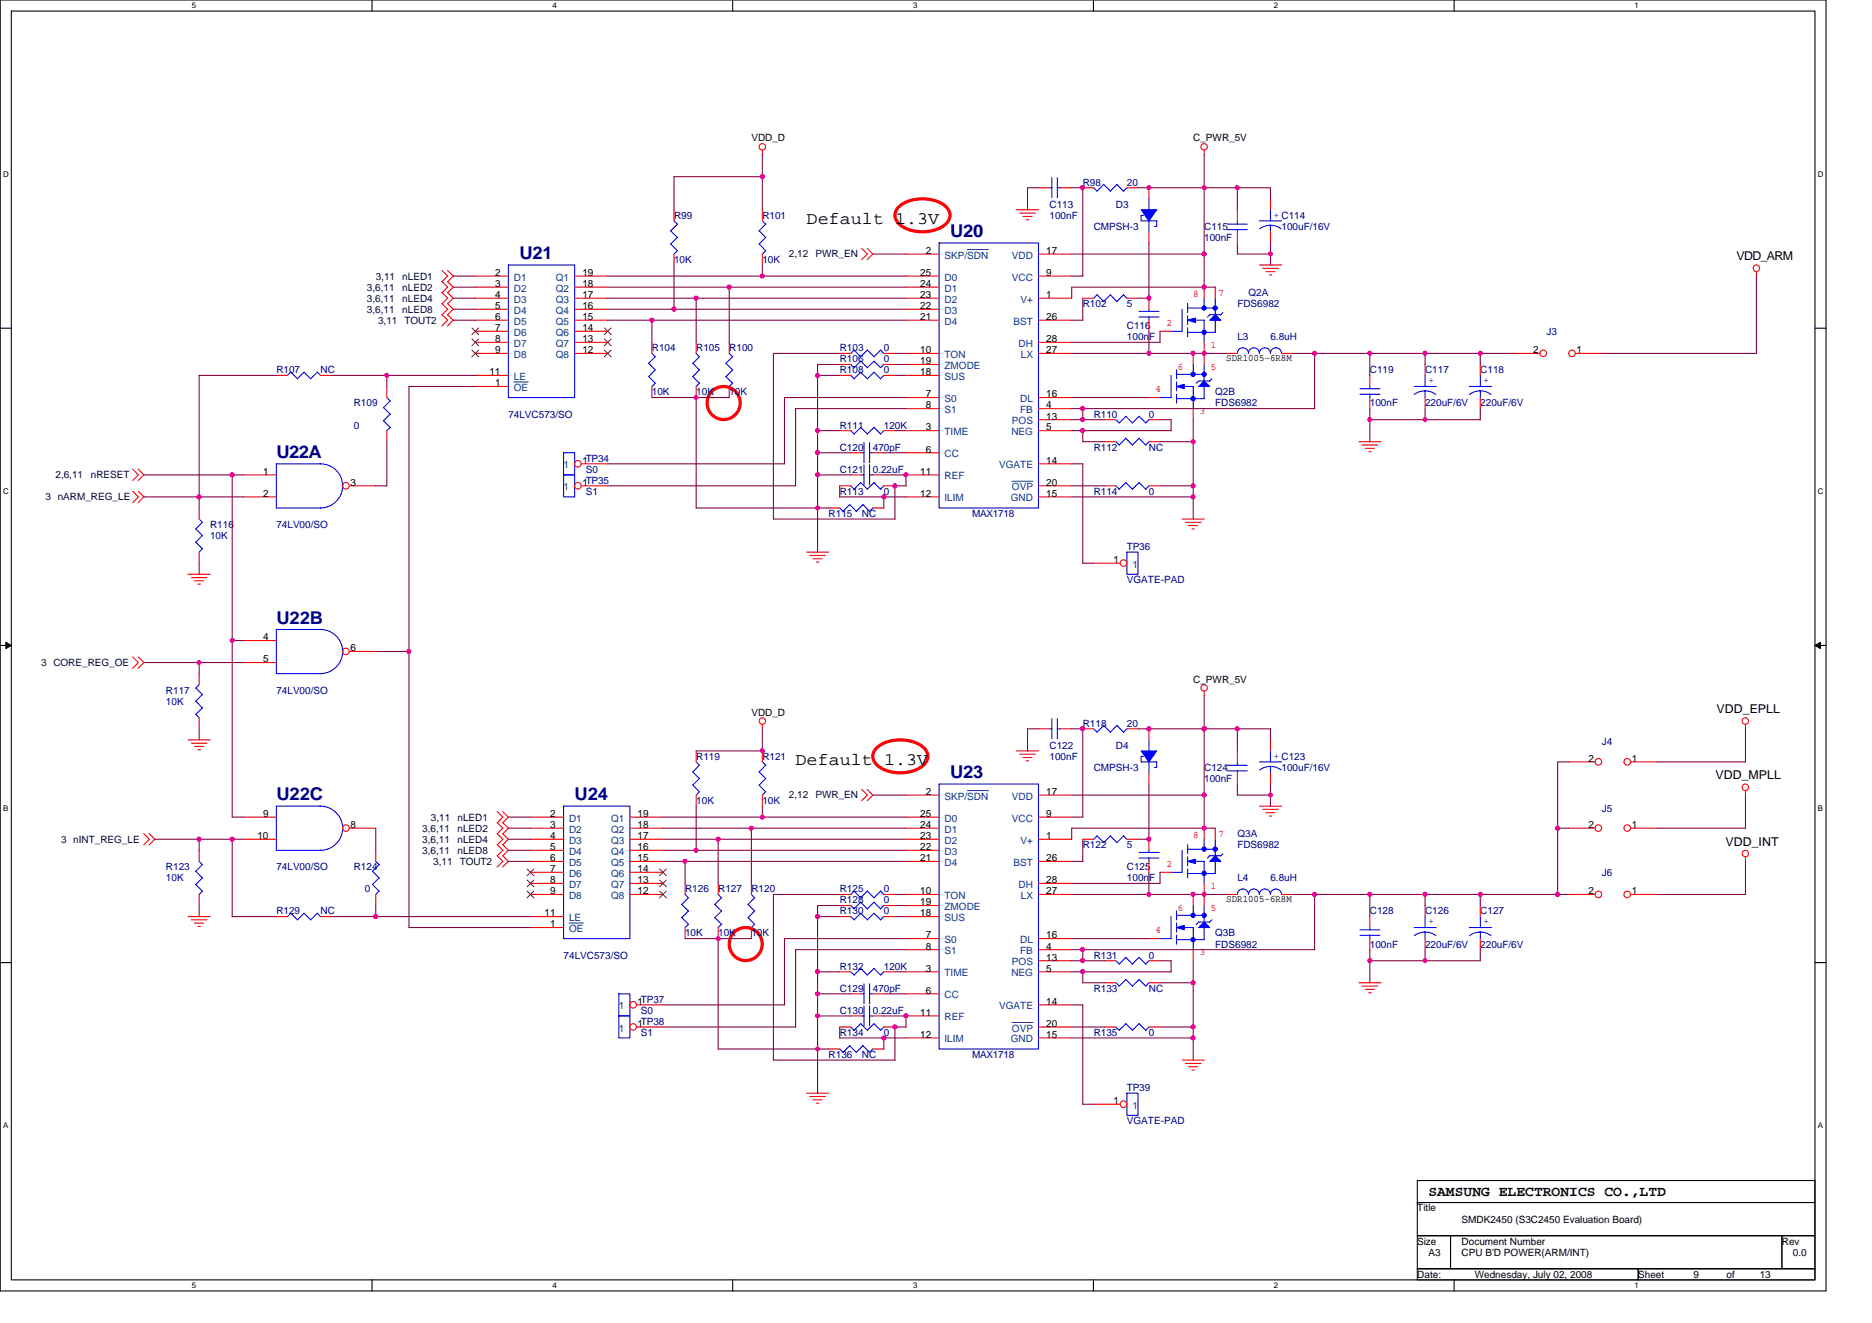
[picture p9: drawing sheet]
<svg xmlns="http://www.w3.org/2000/svg" width="297mm" height="210mm" viewBox="0 0 297 210" stroke-linecap="round" stroke-linejoin="round" font-family="sans-serif">
<path d="M0 0h289.7v204.9h-289.7zM1.8 1.8h286.2v201.3h-286.2z" fill="none" stroke="#000" stroke-width=".17"/>
<g fill="#fff">
<path d="M30.4 .2h.7v1.4h-.7z"/>
<path d="M30.4 203.3h.7v1.4h-.7z"/>
</g>
<path d="M59 0v1.8M59 203.1v1.8" fill="none" stroke="#000" stroke-width=".17"/>
<g fill="#fff">
<path d="M87.6 .2h.7v1.4h-.7z"/>
<path d="M87.6 203.3h.7v1.4h-.7z"/>
</g>
<path d="M116.3 0v1.8M116.3 203.1v1.8" fill="none" stroke="#000" stroke-width=".17"/>
<g fill="#fff">
<path d="M144.9 .2h.7v1.4h-.7z"/>
<path d="M144.9 203.3h.7v1.4h-.7z"/>
</g>
<path d="M173.5 0v1.8M173.5 203.1v1.8" fill="none" stroke="#000" stroke-width=".17"/>
<g fill="#fff">
<path d="M202.1 .2h.7v1.4h-.7z"/>
<path d="M202.1 203.3h.7v1.4h-.7z"/>
</g>
<path d="M230.7 0v1.8M230.7 203.1v1.8" fill="none" stroke="#000" stroke-width=".17"/>
<g fill="#fff">
<path d="M259.4 .2h.6v1.4h-.6z"/>
<path d="M259.4 203.3h.6v1.4h-.6z"/>
<path d="M.5 26.9h.9v1.4h-.9z"/>
<path d="M288.4 26.9h.9v1.4h-.9z"/>
<path d="M.5 77.3h.9v1.4h-.9z"/>
<path d="M288.4 77.3h.9v1.4h-.9z"/>
</g>
<path d="M0 52.1h1.8M288 52.1h1.7" fill="none" stroke="#000" stroke-width=".17"/>
<g fill="#fff">
<path d="M.5 127.6h.8v1.4h-.8z"/>
<path d="M288.4 127.6h.9v1.4h-.9z"/>
</g>
<path d="M0 102.4h1.8M288 102.4h1.7" fill="none" stroke="#000" stroke-width=".17"/>
<path d="M.9 101.9l.9 .5-.9 .5zM288 102.4l.9-.5v1z" fill="#000" stroke="#000" stroke-width=".16"/>
<g fill="#fff">
<path d="M.5 177.9h.8v1.4h-.8z"/>
<path d="M288.4 177.9h.9v1.4h-.9z"/>
</g>
<path d="M0 152.8h1.8M288 152.8h1.7M224.9 187.4h63.1v3.5h-63.1zM224.9 190.9h63.1v5.2h-63.1zM224.9 196.1h5.3v5.3h-5.3zM230.2 196.1h52.5v5.3h-52.5zM282.7 196.1h5.3v5.3h-5.3zM224.9 201.4h35v1.7h-35zM259.9 201.4h28.1v1.7h-28.1z" fill="none" stroke="#000" stroke-width=".17"/>
<g fill="none" stroke="#f00" stroke-width=".51">
<path d="M142.7 32.7a6.3 6.3 0 0 1 7.3 0 1.8 1.8 0 0 1 0 2.9 6.2 6.2 0 0 1-7.3 0 1.8 1.8 0 0 1 0-2.9zM139.2 118.6a6.3 6.3 0 0 1 7.3 0 1.8 1.8 0 0 1 0 2.9 6.2 6.2 0 0 1-7.3 0 1.8 1.8 0 0 1 0-2.9z"/>
<circle cx="114.8" cy="64" r="2.63"/>
<circle cx="118.3" cy="149.8" r="2.62"/>
</g>
<g fill="none" stroke="#f00" stroke-width=".17">
<path d="M107 33.3v1.8M121 23.8v.8M121 33.3v1.8M136.7 39.4l.9 .9-.9 .9M137.6 39.4l.9 .9-.9 .9M161.3 33.3h3.5M161.8 33.8h2.5M162.3 34.4h1.4M162.9 34.9h.3M164.8 29.8h1.7M168.3 29.8h1.7M171.8 29.8h1.7"/>
<path d="M178.8 29.8h1.8M182.3 29.8v1.8M182.3 36.8v1.8M191.1 23.8v.8M196.3 33.3v1.8M196.3 36.8v1.8M201.6 31.6v1.7M201.6 36.8v1.8M43.9 59.6h1.7M50.9 59.6h1.7M70.1 49.9l.9 .9-.9 .9M70.1 42.9l.9 .9-.9 .9"/>
<path d="M70.1 44.7l.9 .9-.9 .9M70.1 46.4l.9 .9-.9 .9M70.1 48.2l.9 .9-.9 .9M71 49.9l.9 .9-.9 .9M71 42.9l.9 .9-.9 .9M71 44.7l.9 .9-.9 .9M71 46.4l.9 .9-.9 .9M71 48.2l.9 .9-.9 .9M75.4 56.1h5.3M75.4 59.6h5.3M75.4 52.6h5.3M75.4 47.3h5.3"/>
<path d="M75.4 43.8h5.3M75.4 45.6h5.3M75.4 49.1h5.3M75.4 50.8h5.3M75.4 54.3h5.3M91.2 56.1h5.2M91.2 52.6h5.2M91.2 47.3h5.2M91.2 43.8h5.2M91.2 45.6h5.2M91.2 49.1h5.2M91.2 50.8h5.2"/>
<path d="M91.2 54.3h5.2M103.4 54.3v1.8M107 40.3v1.8M110.5 54.3v1.8M115.7 54.3v1.8M121 40.3v1.8M133.2 56.1h1.8M133.2 59.6h1.8M133.2 57.8h1.8M140.2 56.1h1.8M140.2 59.6h1.8M140.2 57.8h1.8"/>
<path d="M143.8 56.1h5.2M143.8 59.6h5.2M143.8 57.8h5.2M143.8 47.3h5.2M143.8 43.8h5.2M143.8 45.6h5.2M143.8 49.1h5.2M143.8 50.8h5.2M143.8 40.3h5.2M164.8 56.1h5.2M164.8 47.3h5.2M164.8 43.8h5.2"/>
<path d="M164.8 50.8h5.2M164.8 54.3h5.2M164.8 40.3h5.2M171.8 47.3h1.7M178.8 47.3h1.8M182.3 47.3v1.8M182.3 50.8v1.8M184.1 52.6h1.7M189.3 56.1v1.7M191.1 45.6v1.7M191.1 54.3v3.5M192.8 45.6v1.7"/>
<path d="M194.6 56.1h1.7M199.8 42.1h3.6M200.4 42.6h2.4M200.9 43.1h1.4M201.4 43.6h.4M203.3 56.1h1.8M217.4 59.6v1.7M226.1 57.8v1.8M234.9 57.8v1.8M240.2 56.1h4.1M250 56.1h4.2M278.7 43.1v.7"/>
<path d="M21.1 74.5l.8 .9-.8 .9M21.1 78l.8 .9-.8 .9M21.9 74.5l.9 .9-.9 .9M21.9 78l.9 .9-.9 .9M38.6 75.4h5.3M38.6 78.9h5.3M55.4 77.1h4.2M61.4 61.3v1.8M61.4 68.3v1.8M75.4 61.3h5.3M92.2 77.1h4.2M92.2 73.6h4.2"/>
<path d="M103.4 61.3v1.8M110.5 61.3v1.8M115.7 61.3v1.8M133.2 77.1h1.8M133.2 68.3h1.8M135 75.4h1.8M135 71.9h1.8M138.5 75.4h1.7M138.5 71.9h1.7M140.2 77.1h1.8M140.2 68.3h1.8M143.8 75.4h5.2"/>
<path d="M143.8 78.9h5.2M143.8 68.3h5.2M143.8 63.1h5.2M143.8 71.9h5.2M143.8 64.9h5.2M164.8 78.9h5.2M164.8 77.1h5.2M164.8 68.3h5.2M164.8 73.6h5.2M164.8 63.1h5.2M164.8 66.6h5.2M164.8 64.9h5.2"/>
<path d="M175.3 70.1h1.8M175.3 77.1h1.8M175.3 66.6h1.8M182.3 70.1h1.8M182.3 77.1h1.8M182.3 66.6h1.8M182.3 63.1h1.8M189.3 64.9v1.7M215.6 70.1h3.5M216.1 70.6h2.5M216.6 71.2h1.5M217.2 71.7h.4"/>
<path d="M217.4 63.1v1.8M226.1 63.1v1.8M234.9 63.1v1.8M29.8 91.1h3.6M30.4 91.7h2.4M30.9 92.2h1.4M31.4 92.7h.4M31.6 80.6v1.8M31.6 87.6v1.8M128 87.6h3.5M128.5 88.2h2.5M129 88.7h1.4"/>
<path d="M129.6 89.2h.3M131.5 80.6h1.7M138.5 80.6h1.7M173.5 89.4h4.3M187.6 82.4h3.5M188.1 82.9h2.5M188.6 83.4h1.4M189.1 83.9h.4M21.1 104.3l.8 .9-.8 .9M21.9 104.3l.9 .9-.9 .9M29.8 117.4h3.6M30.4 118h2.4"/>
<path d="M30.9 118.5h1.4M31.4 119h.4M31.6 106.9v1.8M31.6 113.9v1.8M38.6 101.7h5.3M38.6 105.2h5.3M55.4 103.4h4.2M110.5 119.2v1.7M121 115v.7M121 119.2v1.7M161.3 119.2h3.5M161.8 119.7h2.5"/>
<path d="M164.8 115.7h1.7M168.3 115.7h1.7M171.8 115.7h1.7M178.8 115.7h1.8M182.3 115.7v1.7M191.1 109.7v.7M196.3 119.2v1.7M201.6 117.4v1.8M277 115v.7M22.8 132.3l.9 .9-.9 .9M23.7 132.3l.9 .9-.9 .9M31.6 135v1.7"/>
<path d="M38.6 129.7h5.3M38.6 133.2h5.3M55.4 131.4h4.2M59.6 135v1.7M78.9 135.8l.9 .9-.9 .9M78.9 128.8l.9 .9-.9 .9M78.9 132.3l.9 .9-.9 .9M78.9 130.6l.9 .8-.9 1M78.9 134l.9 1-.9 .8M79.8 135.8l.9 .9-.9 .9M79.8 128.8l.9 .9-.9 .9M79.8 132.3l.9 .9-.9 .9"/>
<path d="M79.8 130.6l.9 .8-.9 1M79.8 134l.9 1-.9 .8M84.2 131.4h5.2M84.2 129.7h5.2M84.2 133.2h5.2M84.2 138.5h5.2M84.2 135h5.2M84.2 136.7h5.2M99.9 131.4h5.3M99.9 129.7h5.3M99.9 133.2h5.3M99.9 138.5h5.3"/>
<path d="M99.9 135h5.3M99.9 136.7h5.3M110.5 126.2v1.8M121 126.2v1.8M136.7 125.3l.9 .9-.9 .9M137.6 125.3l.9 .9-.9 .9M143.8 131.4h5.2M143.8 129.7h5.2M143.8 133.2h5.2M143.8 135h5.2M143.8 136.7h5.2M143.8 126.2h5.2"/>
<path d="M162.3 120.2h1.4M162.9 120.8h.3M164.8 129.7h5.2M164.8 133.2h5.2M164.8 136.7h5.2M164.8 126.2h5.2M171.8 133.2h1.7M178.8 133.2h1.8M182.3 122.7v1.7M182.3 133.2v1.8M182.3 136.7v1.8M184.1 138.5h1.7"/>
<path d="M191.1 131.4v1.8M192.8 131.4v1.8M196.3 122.7v1.7M199.8 128h3.6M200.4 128.5h2.4M200.9 129h1.4M201.4 129.5h.4M201.6 122.7v1.7M248.9 131.4h4.2M248.9 120.9h4.2M258.7 131.4h4.2M258.7 120.9h4.2"/>
<path d="M277 125.5v.7M277 136v.7M29.8 145.5h3.6M30.4 146h2.4M30.9 146.5h1.4M31.4 147h.4M31.6 142v1.7M43.9 145.5h1.7M50.9 145.5h1.7M59.6 142v1.7M84.2 145.5h5.2M84.2 142h5.2"/>
<path d="M84.2 147.2h5.2M84.2 140.2h5.2M99.9 142h5.3M99.9 140.2h5.3M101 159.5h4.2M108.7 140.2v1.8M108.7 147.2v1.8M114 140.2v1.8M114 147.2v1.8M119.2 140.2v1.8M119.2 147.2v1.8M133.2 145.5h1.8"/>
<path d="M133.2 154.2h1.8M133.2 142h1.8M133.2 143.7h1.8M135 157.7h1.8M138.5 157.7h1.7M140.2 145.5h1.8M140.2 154.2h1.8M140.2 142h1.8M140.2 143.7h1.8M143.8 145.5h5.2M143.8 157.7h5.2M143.8 154.2h5.2"/>
<path d="M143.8 142h5.2M143.8 149h5.2M143.8 143.7h5.2M143.8 150.7h5.2M164.8 154.2h5.2M164.8 142h5.2M164.8 149h5.2M164.8 140.2h5.2M164.8 152.5h5.2M164.8 150.7h5.2M164.8 159.5h5.2M175.3 156h1.8"/>
<path d="M175.3 152.5h1.8M182.3 156h1.8M182.3 152.5h1.8M182.3 149h1.8M189.3 142v1.7M189.3 150.7v1.8M191.1 140.2v3.5M194.6 142h1.7M203.3 142h1.8M215.6 156h3.5M216.1 156.5h2.5M216.6 157h1.5"/>
<path d="M217.2 157.6h.4M217.4 145.5v1.7M217.4 149v1.7M226.1 143.7v1.8M226.1 149v1.7M234.9 143.7v1.8M234.9 149v1.7M248.9 142h4.2M258.7 142h4.2M101 163h4.2M128 173.5h3.5M128.5 174h2.5"/>
<path d="M129 174.6h1.4M129.6 175.1h.3M131.5 166.5h1.7M133.2 163h1.8M135 161.2h1.8M138.5 161.2h1.7M138.5 166.5h1.7M140.2 163h1.8M143.8 161.2h5.2M143.8 164.7h5.2M164.8 163h5.2M164.8 164.7h5.2"/>
<path d="M173.5 175.3h4.3M175.3 163h1.8M182.3 163h1.8M187.6 168.3h3.5M188.1 168.8h2.5M188.6 169.3h1.4M189.1 169.8h.4"/>
<circle cx="121" cy="23.3" r=".51"/>
<circle cx="191.1" cy="23.3" r=".51"/>
<circle cx="244.9" cy="56.1" r=".52"/>
<circle cx="249.4" cy="56.1" r=".52"/>
<circle cx="278.7" cy="42.6" r=".52"/>
<circle cx="54.9" cy="77.1" r=".52"/>
<circle cx="91.7" cy="77.1" r=".52"/>
<circle cx="91.7" cy="73.6" r=".52"/>
<circle cx="178.3" cy="89.4" r=".52"/>
<circle cx="54.9" cy="103.4" r=".52"/>
<circle cx="121" cy="114.4" r=".52"/>
<circle cx="191.1" cy="109.2" r=".51"/>
<circle cx="276.9" cy="114.4" r=".52"/>
<circle cx="54.9" cy="131.4" r=".52"/>
<circle cx="253.6" cy="131.4" r=".52"/>
<circle cx="253.6" cy="120.9" r=".52"/>
<circle cx="258.2" cy="120.9" r=".52"/>
<circle cx="258.2" cy="131.4" r=".52"/>
<circle cx="276.9" cy="125" r=".52"/>
<circle cx="276.9" cy="135.5" r=".51"/>
<circle cx="100.5" cy="159.5" r=".52"/>
<circle cx="253.6" cy="142" r=".52"/>
<circle cx="258.2" cy="142" r=".52"/>
<circle cx="100.5" cy="163" r=".52"/>
<circle cx="178.3" cy="175.2" r=".52"/>
</g>
<g fill="none" stroke="#00f" stroke-width=".17">
<path d="M106.4 38.7l1.1 1.1M106.4 36.6l1.1 1.1M106.9 35l.6 .6M107.5 39.8l-.5 .5M107.5 37.7l-1.1 1M107.5 35.6l-1.1 1M120.4 38.7l1.1 1.1-.5 .5M120.4 36.6l1.1 1.1M120.9 35l.6 .6M121.5 37.7l-1 1M121.5 35.6l-1 1M149 38.6h15.8v42h-15.8z"/>
<path d="M166.5 29.8h.4M166.9 28.2v3.2M167.7 29.8h.6M167.8 28.2v3.2M173.5 29.8l.6 .6M175.1 29.3l1.1 1.1M175.2 29.3l-1.1 1M177.2 29.3l1.1 1.1M177.2 29.3l-1 1M178.8 29.8l-.5 .5M181.1 34.2h.4M181.1 34.2v.9h2.5l-.1 .9"/>
<path d="M182.3 31.6v1.7M182.3 35.1v1.7M183.2 35.9h.3M194.7 35.6h3.2M194.7 36.4h3.2M196.3 35.1v.5M196.3 36.4v.4M199.8 35.1h3.6M199.9 36.3l.9-.5h.8h.7l1 .5M201.6 33.3v1.8M201.6 35.8v1M46.1 59.1l1.1 1"/>
<path d="M46.2 59.1l-.6 .5M50.4 59.1l.5 .5M50.4 59.1l-1.1 1M80.7 42.1h10.5v21h-10.5zM102.9 59.8l1.1 1M102.9 57.6l1.1 1.1-1.1 1.1M103.4 56.1l.6 .5-1.1 1.1M109.9 59.8l1.1 1M110.4 56.1l.6 .5-1.1 1 1.1 1.1-1.1 1.1M115.2 59.8l1 1M115.2 57.6l1 1.1M115.7 56.1l.5 .5"/>
<path d="M116.3 58.7l-1.1 1.1M116.3 56.6l-1.1 1.1M135 59.6l.5 .5M135 57.8l.5 .6M135.5 55.6l1.1 1M135.5 55.5l-.5 .6M136.6 57.3l1 1.1M136.6 57.3l-1.1 1.1M137.6 55.6l1.1 1M137.6 55.5l-1 1.1M138.7 59.1l1 1M138.7 57.3l1 1.1"/>
<path d="M138.7 59.1l-1.1 1M138.7 57.3l-1.1 1.1M139.7 55.6l.6 .5M139.7 55.5l-1 1.1M140.3 59.6l-.6 .5M140.3 57.8l-.6 .6M174.1 46.8l1.1 1.1M174.1 46.8l-.6 .5M176.2 46.8l1 1.1M176.2 46.8l-1.1 1.1M178.3 46.8l.5 .5M178.3 46.8l-1.1 1.1"/>
<path d="M180.7 50.3h3.2M180.7 49.4h3.2M182.3 49.1v.3M182.3 50.3v.5M185.8 52.6h1.8M185.8 59.6v3.5h-1.8M186.7 59.4h4.4M186.7 58.7v1.4M187.6 49.1v3.5M188.4 48.9h4.4M188.4 48.2v1.4M188.4 50.1v1.4"/>
<path d="M188.4 52v1.5M189.3 50.8h1.8v3.6M189.3 57.8v1.6M191.1 47.3v1.6M191.1 57.8v2.7M192.8 47.3v2.7M192.8 50.8v1.9h-4.4M193.7 50h-1.7l-.4 .3M194.1 49.6l-.4 .4M196.3 56.1a.88 .88 0 0 1 .9-.9 .88 .88 0 0 1 .9 .9 .87 .87 0 0 1 .9-.9 .87 .87 0 0 1 .8 .9 .88 .88 0 0 1 .9-.9 .88 .88 0 0 1 .9 .9 .88 .88 0 0 1 .9-.9 .88 .88 0 0 1 .8 .9M226.1 59.6v1.8M234.9 59.6v1.8"/>
<path d="M43.8 73.6h7a3.5 3.5 0 0 1 3.6 3.5 3.5 3.5 0 0 1-3.6 3.5M43.9 73.6v7M47.2 60.1l1.1-1 1 1M60.9 64.7l1 1-1.1 1.1M60.9 66.8l1 1.1M61.4 63.1l.5 .5-1.1 1.1M61.9 67.8l-.5 .6M89.4 71.9h1.8v3.5h-1.8zM89.4 75.4h1.8v3.5h-1.8zM104 60.8l-.6 .5M111 60.8l-.5 .5M116.3 60.8l-.6 .5"/>
<path d="M135 68.3l.5 .6M135 77.1l.5 .6M135.5 60.1l1.1-1 1 1M135.5 68.9l1.1-1.1 1 1.1M135.5 77.6l1.1-1 1 1.1M136.8 75.4h.3M136.8 71.9h.3M137.1 70.3v3.1M137.1 73.8v3.1M138 75.4h.5M138 71.9h.5M138 70.3v3.1"/>
<path d="M138 73.8v3.1M138.7 67.8l1 1.1M138.7 76.6l1 1.1M138.7 67.8l-1.1 1.1M138.7 76.6l-1.1 1M140.3 68.3l-.6 .6M140.3 77.1l-.6 .5M177.1 66.6l.5 .5M177.1 77.1l.5 .6M178.6 66.1l1.1 1M178.6 76.6l1.1 1.1M178.7 66.1l-1.1 1"/>
<path d="M178.7 69.6l-1.1 1.1-.5-.6M178.7 76.6l-1.1 1M180.7 66.1l1.1 1M180.7 69.6l1.1 1.1 .5-.6M180.7 76.6l1.1 1.1M180.8 66.1l-1.1 1M180.8 69.6l-1.1 1.1-1.1-1.1M180.8 76.6l-1.1 1M182.3 66.6l-.5 .5M182.3 77.1l-.5 .5M186.7 60.6v1.4M186.7 62.5v1.5"/>
<path d="M187.6 61.3h1.8l-.1 3.6M191.1 61.3v2h-4.4M192 60.5h-1.8l-.4 .3M192.3 60.1l-.4 .4M215.8 62.6h3.2M215.8 61.7h3.2M217.4 61.3v.4M217.4 62.5v.6M224.4 61.3h3.5M224.4 62.6l.6-.4 1.1-.2 .7 .1 1 .5M226.1 62v1.1M233.1 61.3h3.6"/>
<path d="M233.2 62.6l.6-.4 1.1-.2 .7 .1 1 .5M234.9 62v1.1M31.1 83.9l1 1.1M31.6 82.4l.5 .5M32.1 82.9l-1.1 1.1M32.1 85l-1.1 1.1 1.1 1M32.1 87.1l-.5 .6M43.8 99.9h7a3.5 3.5 0 0 1 3.6 3.5v-.1a3.5 3.5 0 0 1-3.6 3.6M43.9 99.9v7M43.9 80.6h7M133.2 80.6l.6 .6M133.8 81.2l1-1.1 1.1 1.1"/>
<path d="M135.9 81.2l1-1.1 1.1 1.1M138.5 80.6l-.5 .6M178.8 87.6h1.8v3.5h-1.8zM31.1 113.4l.5 .5M31.6 108.7l-.6 .5 1.1 1.1M32.1 110.2l-1.1 1.1 1.1 1.1M32.1 112.4l-1.1 1M43.9 106.9h7M166.5 115.7h.4M166.9 114.1v3.2M167.7 115.7h.6M167.8 114.1v3.2"/>
<path d="M173.5 115.7l.6 .5M175.1 115.1l1.1 1.1M175.2 115.1l-1.1 1.1M177.2 115.1l1.1 1.1M177.2 115.1l-1 1.1M178.8 115.7l-.5 .5M182.3 117.4v1.8M201.6 119.2v1.7M31.6 136.7l.5 .5M32.1 137.2l-1.1 1.1 1.1 1.1M32.1 139.3l-1.1 1.1 1.1 1.1M43.8 128h7a3.5 3.5 0 0 1 3.6 3.4 3.5 3.5 0 0 1-3.6 3.6"/>
<path d="M43.9 128v7M43.9 135h7M59.6 136.7l.6 .5M60.2 137.2l-1.1 1.1 1.1 1.1M60.2 139.3l-1.1 1.1 1.1 1.1M89.4 128h10.5v21h-10.5zM110.4 120.9l.6 .6M111 125.6l-.5 .6M111 121.4l-1.1 1.1 1.1 1-1.1 1.1 1.1 1.1M120.4 124.6l1.1 1.1M120.4 122.5l1.1 1-1 1.1M120.9 120.9l.6 .6"/>
<path d="M121.5 121.4l-1 1.1M121.5 125.6l-.5 .6M149 124.4h15.8v42.1h-15.8zM174.1 132.7l1.1 1.1M174.1 132.7l-.6 .5M176.2 132.7l1 1.1M176.2 132.7l-1.1 1M178.3 132.7l.5 .5M178.3 132.7l-1.1 1M180.7 136.2h3.2M180.7 135.3h3.2M181.1 120.1h.4"/>
<path d="M181.1 120v.9h2.5l-.1 .9h-.3M182.3 120.9v1.8M182.3 135v.3M182.3 136.2v.5M185.8 138.5h1.8M187.6 135v3.5M188.4 134.8h4.4M188.4 134v1.5M188.4 136v1.4M188.4 137.9v1.4M189.3 136.7h1.8v3.5M191.1 133.2v1.6"/>
<path d="M192.8 133.2v2.6M192.8 136.7v1.9h-4.4M193.7 135.8h-1.7l-.4 .4M194.1 135.5l-.4 .3M194.7 121.5h3.2M194.7 122.3h3.2M196.3 120.9v.6M196.3 122.3v.4M199.8 120.9h3.6M201.6 121.6v1.1M203.3 122.2l-1-.5-.7-.1-1.1 .3-.6 .3M32.1 141.4l-.5 .6"/>
<path d="M46.1 144.9l1.1 1.1M46.2 144.9l-.6 .6M48.2 144.9l1.1 1.1M48.3 144.9l-1.1 1.1M50.4 144.9l.5 .6M50.4 144.9l-1.1 1.1M60.2 141.4l-.6 .6M98.2 157.7h1.7v3.5h-1.7zM108.2 145.6l1.1 1.1-.6 .5M108.2 143.5l1 1.1M108.7 141.9l.6 .6-1.1 1.1M109.3 144.6l-1.1 1"/>
<path d="M113.4 145.6l1.1 1.1M113.4 143.5l1.1 1.1M113.9 141.9l.6 .6M114.5 146.7l-.5 .5M114.5 144.6l-1.1 1M114.5 142.5l-1.1 1.1M118.7 145.6l1 1.1M118.7 143.5l1 1.1M119.2 141.9l.5 .6M119.8 146.7l-.6 .5M119.8 144.6l-1.1 1M119.8 142.5l-1.1 1.1"/>
<path d="M135 154.2l.5 .6M135 145.5l.5 .5M135 143.7l.5 .6M135.5 141.4l1.1 1.1M135.5 141.4l-.5 .6M136.6 153.7l1 1.1M136.6 144.9l1 1.1M136.6 143.2l1 1.1M136.6 153.7l-1.1 1M136.6 144.9l-1.1 1.1M136.6 143.2l-1.1 1.1M136.8 157.7h.3"/>
<path d="M137.1 156.1v3.2M137.1 159.6v3.2M137.6 141.4l1.1 1.1M137.6 141.4l-1 1.1M138 157.7h.5M138 156.1v3.2M138 159.6v3.2M138.7 153.7l1 1.1M138.7 144.9l1 1.1M138.7 143.2l1 1.1M138.7 153.7l-1.1 1M138.7 144.9l-1.1 1.1"/>
<path d="M138.7 143.2l-1.1 1.1M139.7 141.4l.6 .6M139.7 141.4l-1 1.1M140.3 154.2l-.6 .5M140.3 145.5l-.6 .5M140.3 143.7l-.6 .6M177.1 156l.5 .5M177.1 152.5l.5 .5M178.6 155.5l1.1 1M178.6 152l1.1 1M178.7 155.4l-1.1 1.1M178.7 151.9l-1.1 1.1"/>
<path d="M180.7 155.5l1.1 1M180.7 152l1.1 1M180.8 155.4l-1.1 1.1M180.8 151.9l-1.1 1.1M182.3 156l-.5 .5M182.3 152.5l-.5 .5M184 149h1.8M185.8 145.5v3.5M186.7 145.3h4.4M186.7 144.6v1.4M186.7 146.5v1.4M186.7 148.4v1.5"/>
<path d="M187.6 147.2h1.7v3.5M189.3 143.7v1.6M191.1 143.7v2.6M191.1 147.2v1.9h-4.4M192 146.3h-1.8l-.4 .4M192.3 146l-.4 .4M203.3 141.9a.88 .88 0 0 0-.8-.8 .88 .88 0 0 0-.9 .8 .88 .88 0 0 0-.9-.8 .88 .88 0 0 0-.9 .8 .87 .87 0 0 0-.8-.8 .87 .87 0 0 0-.9 .8 .88 .88 0 0 0-.9-.8 .88 .88 0 0 0-.9 .8M215.8 148.4h3.2M215.8 147.6h3.2M217.4 147.2v.4M217.4 148.4v.6M224.4 147.2h3.5"/>
<path d="M226.1 145.5v1.7M226.1 147.9v1.1M227.8 148.5l-1-.5-.7-.1-1.1 .2-.6 .4M233.1 147.2h3.6M234.9 145.5v1.7M234.9 147.9v1.1M236.6 148.5l-1-.5-.8-.1-1 .2-.6 .4M98.2 161.2h1.7v3.5h-1.7zM133.2 166.5l.6 .5M134.8 166l1.1 1M134.8 165.9l-1 1.1M135 163l.5 .5"/>
<path d="M136.6 162.5l1 1M136.6 162.5l-1.1 1M136.8 161.2h.3M136.9 166l1.1 1M136.9 165.9l-1 1.1M138 161.2h.5M138.5 166.5l-.5 .5M138.7 162.5l1 1M138.7 162.5l-1.1 1M140.3 163l-.6 .5M178.7 162.5l-1.1 1-.5-.5M178.8 173.5h1.8v3.5h-1.8z"/>
<path d="M180.7 162.5l1.1 1 .5-.5M180.8 162.5l-1.1 1-1.1-1"/>
</g>
<g fill="#00f" stroke="#00f" stroke-width=".17">
<path d="M181.1 33.3h2.4l-1.2 1.8z"/>
<path d="M186.7 147.2l1.2-.3v.7z"/>
<path d="M191.1 146.3l.9 .9h-1.8z"/>
<path d="M188.4 50.8l1.3-.3v.7z"/>
<path d="M192.8 50l.9 .8h-1.7z"/>
<path d="M186.7 61.3l1.2-.3v.7z"/>
<path d="M191.1 60.5l.9 .8h-1.8z"/>
<path d="M188.4 136.7l1.3-.3v.7z"/>
<path d="M192.8 135.8l.9 .9h-1.7z"/>
<path d="M181.1 119.2h2.4l-1.2 1.7z"/>
<circle cx="191.1" cy="145.3" r=".34"/>
<circle cx="189.3" cy="149.1" r=".34"/>
<circle cx="189.3" cy="145.3" r=".34"/>
<circle cx="192.8" cy="48.9" r=".34"/>
<circle cx="191.1" cy="52.7" r=".34"/>
<circle cx="191.1" cy="48.9" r=".34"/>
<circle cx="191.1" cy="59.4" r=".34"/>
<circle cx="189.3" cy="63.3" r=".34"/>
<circle cx="189.3" cy="59.4" r=".34"/>
<circle cx="192.8" cy="134.8" r=".34"/>
<circle cx="191.1" cy="138.6" r=".34"/>
<circle cx="191.1" cy="134.8" r=".34"/>
</g>
<path d="M153.5 39.6h3.3M81.5 60.6h2.3M160.6 76.4h3.3M153.5 125.5h3.3M90.3 146.5h2.3M160.6 162.3h3.3" fill="none" stroke="#004080" stroke-width=".16"/>
<g fill="none" stroke="#804000" stroke-width=".16">
<path d="M74.9 52l1.1 1.1M74.9 53.8l1.1 1.1M74.9 55.6l1.1 1M75.9 52l-1 1.1M75.9 53.8l-1 1.1M75.9 55.6l-1 1M95.9 52l1.1 1.1M95.9 53.8l1.1 1.1M95.9 55.6l1.1 1M97 52l-1.1 1.1M97 53.8l-1.1 1.1M97 55.6l-1.1 1"/>
<path d="M83.6 137.9l1.1 1.1M83.6 139.7l1.1 1.1M84.7 137.9l-1.1 1.1M84.7 139.7l-1.1 1.1M104.7 137.9l1 1.1M104.7 139.7l1 1.1M105.7 137.9l-1.1 1.1M105.7 139.7l-1.1 1.1M83.6 141.4l1.1 1.1M84.7 141.4l-1.1 1.1M104.7 141.4l1 1.1M105.7 141.4l-1.1 1.1"/>
</g>
<g fill="none" stroke="#800040" stroke-width=".17">
<path d="M121 24.5v8.8M121 28h-14v5.3M164.8 29.8h-1.8v3.5M170 29.8h1.8M171.8 29.8v14M180.6 29.8h21v1.8M182.3 38.6v8.7M191.1 24.5v21.1M196.3 29.8v3.5M196.3 38.6v1.7M201.6 38.6v3.5M43.9 59.6h-12.3v21"/>
<path d="M52.6 59.6h22.8M61.4 59.6v1.8M71.9 47.3h3.5M71.9 43.8h3.5M71.9 45.6h3.5M71.9 49.1h3.5M71.9 50.8h3.5M96.4 47.3h47.4M96.4 43.8h47.4M96.4 45.6h47.4M96.4 49.1h47.4M96.4 50.8h47.4"/>
<path d="M103.4 50.8v3.6M107 42.1v7M110.5 47.3v7.1M115.7 45.6v8.8M121 42.1v1.7M129.7 59.6h3.6M133.3 57.8h-3.6v29.9M133.3 56.1h-10.6v26.3h19.3v-5.3h1.8M138.5 40.3h5.3M142 59.6h1.8M142 56.1h1.8M142 57.8h1.8"/>
<path d="M170 56.1h24.6M170 40.3h21.1M170 43.8h1.8M170 50.8h1.8M170 54.3h14.1M171.8 47.3v3.5M180.6 47.3h1.7M182.3 52.6v3.5M184.1 52.6v1.8M192.8 45.6h-22.8v1.7M196.3 40.3h5.3M205.1 56.1h35.1"/>
<path d="M208.6 56.1v8.8M217.4 56.1v3.5M226.1 56.1v1.8M234.9 56.1v1.8M254.2 56.1h24.5M278.7 43.8v12.3M22.8 75.4h15.8M22.8 78.9h15.8M36.8 75.4v54.3M61.4 70.1v7h-1.8M75.4 61.3h-10.5v85.9M96.4 77.1h29.9"/>
<path d="M103.4 63.1h12.3M110.5 63.1v17.5M124.5 63.1v10.5h-28.1M124.5 63.1h19.3M126.2 64.8v12.3M126.2 64.9h17.6M129.7 75.4h5.3M129.7 68.3h3.6M129.7 71.9h5.3M133.2 78.9h10.6M133.2 77.1v1.8M140.2 75.4h3.6"/>
<path d="M140.2 78.9v1.7M140.2 71.9h3.6M142 68.3h1.8M143.8 75.4v1.7M170 78.9h19.4M170 77.1h5.3M170 73.6h1.8M170 66.6h5.3M170 68.3h15.8M170 63.1h12.3M170 64.9h38.6M171.8 64.9v1.7"/>
<path d="M171.8 68.3v1.8M171.8 73.6v15.8M171.8 70.1h3.5M184.1 77.1h5.3M184.1 66.6h1.7M184.1 70.1h5.3M185.8 66.6v1.8M189.3 66.6v15.8M217.4 66.6h17.5M217.4 64.9v5.2M226.1 64.9v1.7M234.9 64.9v1.7"/>
<path d="M31.6 89.4v1.8M110.5 80.6h21M171.8 89.4h1.8M22.8 105.2h15.8M31.6 105.2v1.7M31.6 115.7v1.8M36.8 101.7h1.8M59.6 103.4h5.3M110.5 119.2h10.5M121 115.7v3.5M164.8 115.7h-1.8v3.5M170 115.7h1.8"/>
<path d="M171.8 115.7v14M180.6 115.7h21v1.8M191.1 110.4v21.1M196.3 115.7v3.5M277 115.7v5.2M24.6 133.2h14M31.6 133.2v1.8M36.8 133.2v12.3M36.8 129.7h1.8M59.6 131.4v3.6M80.7 133.2h3.5M80.7 129.7h3.5"/>
<path d="M80.7 136.7h3.5M80.7 131.4h3.5M80.7 135h3.5M105.2 133.2h38.6M105.2 129.7h38.6M105.2 136.7h38.6M105.2 131.4h38.6M105.2 135h38.6M108.7 136.7v3.5M110.5 128v7M114 133.2v7M119.2 131.4v8.8"/>
<path d="M121 128v1.7M138.5 126.2h5.3M170 126.2h21.1M170 129.7h1.8M170 136.7h1.8M171.8 133.2v3.5M182.3 124.4v8.8h-1.7M182.3 138.5v3.5M184.1 138.5v1.7M192.8 131.4h-22.8v1.8M196.3 126.2h5.3M196.3 124.4v1.8"/>
<path d="M201.6 124.4v3.6M247.2 131.4h1.7M248.9 120.9h-1.7v21.1M262.9 120.9h14.1M277 136.7v5.3h-14.1M277 126.2v5.3l-14.1-.1M31.6 143.7v1.8M36.8 145.5h7.1M52.6 145.5h31.6M59.6 143.7v1.8M64.9 147.2h19.3M108.7 149h10.5"/>
<path d="M114 149v17.5M126.2 150.7v12.3M126.2 150.7h17.6M129.7 145.5h3.6M129.7 154.2h3.6M129.7 157.7h5.3M133.3 143.7h-3.6v29.8M133.3 142h-10.6v26.3M140.2 157.7h3.6M142 142h1.8M142 145.5h1.8M142 143.7h1.8"/>
<path d="M142 154.2h1.8M143.8 149l-19.3-.1v10.6h-19.3M170 142h24.6M170 140.2h14.1M170 152.5h5.3M170 159.5h1.8M170 150.7h38.6M170 149h12.3M170 154.2h15.8M171.8 150.7v1.8M171.8 154.2v1.8M171.8 159.5v15.8"/>
<path d="M171.8 156h3.5M184.1 152.5h1.7M184.1 156h5.3M185.8 152.5v1.8M189.3 152.5v15.8M205.1 142h43.8M208.6 142v8.7M217.4 152.5h17.5M217.4 142v3.5M217.4 150.7v5.3M226.1 142v1.7M226.1 150.7v1.8"/>
<path d="M234.9 142v1.7M234.9 150.7v1.8M105.2 163h21.1M114 166.5h17.5M122.7 168.3h19.3M129.7 161.2h5.3M133.2 163v1.7h10.6M140.2 164.7v1.8M140.2 161.2h3.6M143.8 161.2v1.8M143.8 163h-1.8v5.3M170 163h5.3"/>
<path d="M170 164.7h19.4M171.8 175.3h1.8M184.1 163h5.3"/>
</g>
<g fill="#f0f" stroke="#f0f" stroke-width=".17">
<circle cx="61.4" cy="59.6" r=".34"/>
<circle cx="36.8" cy="75.4" r=".35"/>
<circle cx="36.8" cy="101.6" r=".35"/>
<circle cx="182.3" cy="142" r=".34"/>
<circle cx="191.1" cy="142" r=".34"/>
<circle cx="171.8" cy="115.7" r=".34"/>
<circle cx="208.6" cy="142" r=".34"/>
<circle cx="217.4" cy="142" r=".34"/>
<circle cx="182.3" cy="133.2" r=".34"/>
<circle cx="140.2" cy="164.7" r=".34"/>
<circle cx="171.8" cy="150.7" r=".34"/>
<circle cx="189.3" cy="142" r=".34"/>
<circle cx="234.9" cy="142" r=".34"/>
<circle cx="36.8" cy="133.2" r=".35"/>
<circle cx="31.6" cy="78.9" r=".34"/>
<circle cx="31.6" cy="105.2" r=".34"/>
<circle cx="31.6" cy="133.2" r=".34"/>
<circle cx="182.3" cy="47.3" r=".34"/>
<circle cx="191.1" cy="126.2" r=".34"/>
<circle cx="234.9" cy="56.1" r=".34"/>
<circle cx="171.8" cy="29.8" r=".34"/>
<circle cx="191.1" cy="40.3" r=".34"/>
<circle cx="115.7" cy="45.6" r=".35"/>
<circle cx="142" cy="163" r=".35"/>
<circle cx="106.9" cy="49.1" r=".35"/>
<circle cx="143.7" cy="161.2" r=".34"/>
<circle cx="196.3" cy="115.7" r=".34"/>
<circle cx="191.1" cy="131.4" r=".34"/>
<circle cx="208.6" cy="56.1" r=".34"/>
<circle cx="217.4" cy="56.1" r=".34"/>
<circle cx="196.3" cy="29.8" r=".34"/>
<circle cx="140.2" cy="78.9" r=".34"/>
<circle cx="247.1" cy="142" r=".35"/>
<circle cx="182.3" cy="115.7" r=".34"/>
<circle cx="191.1" cy="115.7" r=".34"/>
<circle cx="171.8" cy="66.6" r=".34"/>
<circle cx="142" cy="77.1" r=".35"/>
<circle cx="110.4" cy="47.3" r=".34"/>
<circle cx="171.8" cy="64.8" r=".34"/>
<circle cx="143.7" cy="75.4" r=".34"/>
<circle cx="191.1" cy="45.6" r=".34"/>
<circle cx="182.3" cy="56.1" r=".34"/>
<circle cx="189.3" cy="56.1" r=".34"/>
<circle cx="171.8" cy="154.2" r=".34"/>
<circle cx="121" cy="119.2" r=".34"/>
<circle cx="226.1" cy="142" r=".34"/>
<circle cx="247.2" cy="131.4" r=".35"/>
<circle cx="191.1" cy="29.8" r=".34"/>
<circle cx="226.1" cy="56.1" r=".34"/>
<circle cx="121" cy="43.8" r=".34"/>
<circle cx="171.8" cy="68.3" r=".34"/>
<circle cx="191.1" cy="56.1" r=".34"/>
<circle cx="171.8" cy="152.5" r=".34"/>
<circle cx="182.3" cy="29.8" r=".34"/>
<circle cx="110.4" cy="63.1" r=".34"/>
<circle cx="189.3" cy="163" r=".34"/>
<circle cx="129.7" cy="59.6" r=".34"/>
<circle cx="103.4" cy="50.8" r=".34"/>
<circle cx="64.9" cy="103.4" r=".34"/>
<circle cx="119.2" cy="131.4" r=".34"/>
<circle cx="114" cy="133.2" r=".34"/>
<circle cx="189.3" cy="70.1" r=".34"/>
<circle cx="217.4" cy="66.6" r=".34"/>
<circle cx="121" cy="28" r=".34"/>
<circle cx="121" cy="129.7" r=".34"/>
<circle cx="129.7" cy="154.2" r=".34"/>
<circle cx="108.7" cy="136.7" r=".34"/>
<circle cx="110.4" cy="134.9" r=".34"/>
<circle cx="59.6" cy="145.5" r=".34"/>
<circle cx="129.7" cy="157.7" r=".34"/>
<circle cx="226.1" cy="152.5" r=".34"/>
<circle cx="114" cy="149" r=".34"/>
<circle cx="189.3" cy="78.9" r=".34"/>
<circle cx="189.3" cy="164.7" r=".34"/>
<circle cx="201.6" cy="40.3" r=".34"/>
<circle cx="129.7" cy="145.5" r=".34"/>
<circle cx="129.7" cy="75.4" r=".34"/>
<circle cx="217.4" cy="152.5" r=".34"/>
<circle cx="129.7" cy="80.6" r=".34"/>
<circle cx="129.7" cy="166.5" r=".34"/>
<circle cx="189.3" cy="156" r=".34"/>
<circle cx="129.7" cy="161.2" r=".34"/>
<circle cx="189.3" cy="77.1" r=".34"/>
<circle cx="226.1" cy="66.6" r=".34"/>
<circle cx="129.7" cy="71.8" r=".34"/>
<circle cx="201.6" cy="126.2" r=".34"/>
<circle cx="129.7" cy="68.3" r=".34"/>
</g>
<g font-size="2.8">
<text x="128" y="35.5">Default 1.3V</text>
<text x="126.2" y="121.4">Default 1.3V</text>
</g>
<g font-size="2.8" fill="#000080">
<text x="82.4" y="41.1">U21</text>
<text x="150.8" y="37.6">U20</text>
<text x="43.9" y="72.7">U22A</text>
<text x="43.9" y="99">U22B</text>
<text x="150.8" y="123.5">U23</text>
<text x="43.9" y="127">U22C</text>
<text x="91.2" y="127">U24</text>
</g>
<text font-size="2.3" x="226.6" y="189.8">SAMSUNG ELECTRONICS CO.,LTD</text>
<g font-size="1.9">
<text x="275.5" y="41.3">VDD_ARM</text>
<text x="272.4" y="113.2">VDD_EPLL</text>
<text x="272.2" y="123.7">VDD_MPLL</text>
<text x="273.8" y="134.2">VDD_INT</text>
</g>
<g font-size="1.6">
<text x="119.2" y="22.5">VDD_D</text>
<text x="189.3" y="22.5">C_PWR_5V</text>
<text x="146.9" y="40.3">2</text>
<text x="166" y="40.3">17</text>
<text x="78.5" y="43.8">2</text>
<text x="78.5" y="45.6">3</text>
<text x="78.5" y="47.3">4</text>
<text x="92.4" y="43.8">19</text>
<text x="92.4" y="45.6">18</text>
<text x="92.4" y="47.3">17</text>
<text x="146" y="43.8">25</text>
<text x="146" y="45.6">24</text>
<text x="146" y="47.3">23</text>
<text x="166" y="43.8">9</text>
<text x="166" y="47.3">1</text>
<text x="78.5" y="49.1">5</text>
<text x="78.5" y="50.8">6</text>
<text x="78.5" y="52.6">7</text>
<text x="92.4" y="49.1">16</text>
<text x="92.4" y="50.8">15</text>
<text x="92.4" y="52.6">14</text>
<text x="146" y="49.1">22</text>
<text x="146" y="50.8">21</text>
<text x="166" y="50.8">26</text>
<text x="77.7" y="59.6">11</text>
<text x="78.5" y="54.3">8</text>
<text x="78.5" y="56.1">9</text>
<text x="92.4" y="54.3">13</text>
<text x="92.4" y="56.1">12</text>
<text x="146" y="56.1">10</text>
<text x="146" y="57.8">19</text>
<text x="146" y="59.6">18</text>
<text x="166" y="54.3">28</text>
<text x="166" y="56.1">27</text>
<text x="194.6" y="57.3">SDR1005-6R8M</text>
<text x="243.3" y="56.1">2</text>
<text x="250.1" y="56.1">1</text>
<text x="78.5" y="61.3">1</text>
<text x="146.9" y="63.1">7</text>
<text x="146.9" y="64.8">8</text>
<text x="166" y="63.1">16</text>
<text x="166" y="64.8">4</text>
<text x="146.9" y="68.3">3</text>
<text x="146.9" y="71.8">6</text>
<text x="166" y="68.3">5</text>
<text x="166" y="66.6">13</text>
<text x="41.7" y="75.4">1</text>
<text x="55.6" y="77.1">3</text>
<text x="92.4" y="73.6">1TP34</text>
<text x="92.4" y="77.1">1TP35</text>
<text x="146" y="75.4">11</text>
<text x="166" y="73.6">14</text>
<text x="166" y="77.1">20</text>
<text x="41.7" y="78.8">2</text>
<text x="146" y="78.8">12</text>
<text x="166" y="78.8">15</text>
<text x="176.7" y="89.4">1</text>
<text x="41.7" y="101.6">4</text>
<text x="41.7" y="105.1">5</text>
<text x="55.6" y="103.4">6</text>
<text x="119.2" y="113.6">VDD_D</text>
<text x="189.3" y="108.3">C_PWR_5V</text>
<text x="252" y="120.9">2</text>
<text x="258.9" y="120.9">1</text>
<text x="41.7" y="129.7">9</text>
<text x="55.6" y="131.4">8</text>
<text x="87.3" y="129.7">2</text>
<text x="87.3" y="131.4">3</text>
<text x="101.2" y="129.7">19</text>
<text x="101.2" y="131.4">18</text>
<text x="146" y="129.7">25</text>
<text x="146" y="131.4">24</text>
<text x="146.9" y="126.2">2</text>
<text x="166" y="126.2">17</text>
<text x="166" y="129.7">9</text>
<text x="252" y="131.4">2</text>
<text x="258.9" y="131.4">1</text>
<text x="40.8" y="133.2">10</text>
<text x="87.3" y="133.2">4</text>
<text x="87.3" y="134.9">5</text>
<text x="87.3" y="136.7">6</text>
<text x="101.2" y="133.2">17</text>
<text x="101.2" y="134.9">16</text>
<text x="101.2" y="136.7">15</text>
<text x="146" y="133.2">23</text>
<text x="146" y="134.9">22</text>
<text x="146" y="136.7">21</text>
<text x="166" y="133.2">1</text>
<text x="166" y="136.7">26</text>
<text x="87.3" y="138.4">7</text>
<text x="87.3" y="140.2">8</text>
<text x="87.3" y="141.9">9</text>
<text x="101.2" y="138.4">14</text>
<text x="101.2" y="140.2">13</text>
<text x="101.2" y="141.9">12</text>
<text x="146" y="141.9">10</text>
<text x="146" y="143.7">19</text>
<text x="166" y="140.2">28</text>
<text x="166" y="141.9">27</text>
<text x="194.6" y="143.2">SDR1005-6R8M</text>
<text x="252" y="141.9">2</text>
<text x="258.9" y="141.9">1</text>
<text x="86.4" y="145.5">11</text>
<text x="87.3" y="147.2">1</text>
<text x="146" y="145.5">18</text>
<text x="146.9" y="148.9">7</text>
<text x="166" y="148.9">16</text>
<text x="146.9" y="150.7">8</text>
<text x="146.9" y="154.2">3</text>
<text x="166" y="150.7">4</text>
<text x="166" y="154.2">5</text>
<text x="166" y="152.5">13</text>
<text x="101.2" y="159.5">1TP37</text>
<text x="146" y="161.2">11</text>
<text x="146.9" y="157.7">6</text>
<text x="166" y="159.5">14</text>
<text x="101.2" y="163">1TP38</text>
<text x="146" y="164.7">12</text>
<text x="166" y="164.7">15</text>
<text x="166" y="163">20</text>
<text x="176.7" y="175.2">1</text>
<text x="224.9" y="192.3">Title</text>
<text x="224.9" y="197.5">Size</text>
<text x="231.9" y="194">SMDK2450 (S3C2450 Evaluation Board)</text>
<text x="231.9" y="197.5">Document Number</text>
<text x="282.7" y="197.5">Rev</text>
<text x="224.9" y="202.8">Date:</text>
<text x="226.6" y="199.3">A3</text>
<text x="231.9" y="199.3">CPU B'D POWER(ARM/INT)</text>
<text x="234" y="202.8">Wednesday, July 02, 2008</text>
<text x="259.9" y="202.8">Sheet</text>
<text x="268.7" y="202.8">9</text>
<text x="274" y="202.8">of</text>
<text x="279.2" y="202.8">13</text>
<text x="284.5" y="199.3">0.0</text>
</g>
<g font-size="1.6" fill="#000080">
<text x="171.8" y="29.5">R98</text>
<text x="178.8" y="29.5">20</text>
<text x="107" y="34.7">R99</text>
<text x="121" y="34.7">R101</text>
<text x="166.5" y="33">C113</text>
<text x="166.5" y="34.7">100nF</text>
<text x="177.1" y="33">D3</text>
<text x="107" y="41.7">10K</text>
<text x="121" y="41.7">10K</text>
<text x="173.5" y="36.5">CMPSH-3</text>
<text x="191.1" y="36.5">C115</text>
<text x="191.1" y="38.2">100nF</text>
<text x="203.3" y="36.5">100uF/16V</text>
<text x="198.1" y="47">Q2A</text>
<text x="171.8" y="48.7">R102</text>
<text x="178.8" y="48.7">5</text>
<text x="178.8" y="52.2">C116</text>
<text x="178.8" y="54">100nF</text>
<text x="196.3" y="54">L3</text>
<text x="196.3" y="48.7">FDS6982</text>
<text x="201.6" y="54">6.8uH</text>
<text x="245.4" y="53.1">J3</text>
<text x="43.9" y="59.3">R107</text>
<text x="50.9" y="59.3">NC</text>
<text x="103.4" y="55.8">R104</text>
<text x="110.5" y="55.8">R105</text>
<text x="115.7" y="55.8">R100</text>
<text x="133.2" y="59.3">R108</text>
<text x="133.2" y="57.5">R106</text>
<text x="133.2" y="55.8">R103</text>
<text x="140.2" y="59.3">0</text>
<text x="140.2" y="57.5">0</text>
<text x="140.2" y="55.8">0</text>
<text x="217.4" y="59.3">C119</text>
<text x="226.1" y="59.3">C117</text>
<text x="234.9" y="59.3">C118</text>
<text x="56.1" y="64.5">R109</text>
<text x="103.4" y="62.8">10K</text>
<text x="110.5" y="62.8">10K</text>
<text x="115.7" y="62.8">10K</text>
<text x="192.8" y="62.8">Q2B</text>
<text x="192.8" y="64.5">FDS6982</text>
<text x="217.4" y="64.5">100nF</text>
<text x="226.1" y="64.5">220uF/6V</text>
<text x="234.9" y="64.5">220uF/6V</text>
<text x="56.1" y="68">0</text>
<text x="80.7" y="66.3">74LVC573/SO</text>
<text x="133.2" y="68">R111</text>
<text x="133.2" y="71.5">C120</text>
<text x="138.5" y="71.5">470pF</text>
<text x="140.2" y="68">120K</text>
<text x="173.5" y="66.3">R110</text>
<text x="173.5" y="71.5">R112</text>
<text x="182.3" y="66.3">0</text>
<text x="182.3" y="71.5">NC</text>
<text x="92.9" y="75">S0</text>
<text x="133.2" y="75">C121</text>
<text x="138.5" y="75">0.22uF</text>
<text x="33.3" y="83.8">R116</text>
<text x="43.9" y="83.8">74LV00/SO</text>
<text x="92.9" y="78.5">S1</text>
<text x="131.5" y="82">R115</text>
<text x="133.2" y="78.5">R113</text>
<text x="136.8" y="82">NC</text>
<text x="140.2" y="78.5">0</text>
<text x="154.3" y="82">MAX1718</text>
<text x="173.5" y="78.5">R114</text>
<text x="182.3" y="78.5">0</text>
<text x="33.3" y="85.6">10K</text>
<text x="178.8" y="87.3">TP36</text>
<text x="178.8" y="92.6">VGATE-PAD</text>
<text x="26.3" y="110.1">R117</text>
<text x="26.3" y="111.8">10K</text>
<text x="43.9" y="110.1">74LV00/SO</text>
<text x="166.5" y="118.9">C122</text>
<text x="171.8" y="115.3">R118</text>
<text x="177.1" y="118.9">D4</text>
<text x="178.8" y="115.3">20</text>
<text x="254.2" y="118.3">J4</text>
<text x="110.5" y="120.6">R119</text>
<text x="121" y="120.6">R121</text>
<text x="166.5" y="120.6">100nF</text>
<text x="173.5" y="122.3">CMPSH-3</text>
<text x="191.1" y="122.3">C124</text>
<text x="191.1" y="124.1">100nF</text>
<text x="203.3" y="122.3">100uF/16V</text>
<text x="110.5" y="127.6">10K</text>
<text x="121" y="127.6">10K</text>
<text x="254.2" y="128.8">J5</text>
<text x="171.8" y="134.6">R122</text>
<text x="178.8" y="134.6">5</text>
<text x="196.3" y="132.9">Q3A</text>
<text x="196.3" y="134.6">FDS6982</text>
<text x="26.3" y="138.1">R123</text>
<text x="26.3" y="139.9">10K</text>
<text x="43.9" y="138.1">74LV00/SO</text>
<text x="56.1" y="138.1">R124</text>
<text x="57.9" y="141.6">0</text>
<text x="108.7" y="141.6">R126</text>
<text x="114" y="141.6">R127</text>
<text x="119.2" y="141.6">R120</text>
<text x="133.2" y="141.6">R125</text>
<text x="133.2" y="143.4">R128</text>
<text x="140.2" y="141.6">0</text>
<text x="140.2" y="143.4">0</text>
<text x="178.8" y="138.1">C125</text>
<text x="178.8" y="139.9">100nF</text>
<text x="196.3" y="139.9">L4</text>
<text x="201.6" y="139.9">6.8uH</text>
<text x="254.2" y="139">J6</text>
<text x="43.9" y="145.1">R129</text>
<text x="50.9" y="145.1">NC</text>
<text x="108.7" y="148.6">10K</text>
<text x="114" y="148.6">10K</text>
<text x="119.2" y="148.6">10K</text>
<text x="133.2" y="145.1">R130</text>
<text x="140.2" y="145.1">0</text>
<text x="192.8" y="148.6">Q3B</text>
<text x="217.4" y="145.1">C128</text>
<text x="226.1" y="145.1">C126</text>
<text x="234.9" y="145.1">C127</text>
<text x="89.4" y="152.1">74LVC573/SO</text>
<text x="133.2" y="153.9">R132</text>
<text x="140.2" y="153.9">120K</text>
<text x="173.5" y="152.1">R131</text>
<text x="182.3" y="152.1">0</text>
<text x="192.8" y="150.4">FDS6982</text>
<text x="217.4" y="150.4">100nF</text>
<text x="226.1" y="150.4">220uF/6V</text>
<text x="234.9" y="150.4">220uF/6V</text>
<text x="101.7" y="160.9">S0</text>
<text x="133.2" y="157.4">C129</text>
<text x="133.2" y="160.9">C130</text>
<text x="138.5" y="157.4">470pF</text>
<text x="138.5" y="160.9">0.22uF</text>
<text x="173.5" y="157.4">R133</text>
<text x="182.3" y="157.4">NC</text>
<text x="101.7" y="164.4">S1</text>
<text x="131.5" y="167.9">R136</text>
<text x="133.2" y="164.4">R134</text>
<text x="136.8" y="167.9">NC</text>
<text x="140.2" y="164.4">0</text>
<text x="154.3" y="167.9">MAX1718</text>
<text x="173.5" y="164.4">R135</text>
<text x="182.3" y="164.4">0</text>
<text x="178.8" y="173.2">TP39</text>
<text x="178.8" y="178.4">VGATE-PAD</text>
</g>
<g font-size="1.6" fill="#00f">
<text x="202.1" y="34.5">+ C114</text>
<text x="226.6" y="60.8">+</text>
<text x="235.4" y="60.8">+</text>
<text x="202.1" y="120.4">+ C123</text>
<text x="226.6" y="146.7">+</text>
<text x="235.4" y="146.7">+</text>
</g>
<g font-size="1.6" fill="#000040">
<text x="125.2" y="40.9">2,12</text>
<text x="129.4" y="40.9">PWR_EN</text>
<text x="58.2" y="46.1">3,6,11</text>
<text x="58.2" y="47.9">3,6,11</text>
<text x="59.6" y="44.4">3,11</text>
<text x="63.8" y="44.4">nLED1</text>
<text x="63.8" y="46.1">nLED2</text>
<text x="63.8" y="47.9">nLED4</text>
<text x="58.2" y="49.6">3,6,11</text>
<text x="60" y="51.4">3,11</text>
<text x="63.8" y="49.6">nLED8</text>
<text x="64.2" y="51.4">TOUT2</text>
<text x="8.8" y="75.9">2,6,11</text>
<text x="14.4" y="75.9">nRESET</text>
<text x="7.2" y="79.4">3 nARM_REG_LE</text>
<text x="6.5" y="105.7">3 CORE_REG_OE</text>
<text x="67" y="132">3,6,11</text>
<text x="68.4" y="130.2">3,11</text>
<text x="72.6" y="130.2">nLED1</text>
<text x="72.6" y="132">nLED2</text>
<text x="125.2" y="126.7">2,12</text>
<text x="129.4" y="126.7">PWR_EN</text>
<text x="9.7" y="133.8">3 nINT_REG_LE</text>
<text x="67" y="133.8">3,6,11</text>
<text x="67" y="135.5">3,6,11</text>
<text x="68.7" y="137.2">3,11</text>
<text x="72.6" y="133.8">nLED4</text>
<text x="72.6" y="135.5">nLED8</text>
<text x="73" y="137.2">TOUT2</text>
</g>
<g font-size="1.6" fill="#004080">
<text x="149.9" y="41">SKP/SDN</text>
<text x="160.6" y="41">VDD</text>
<text x="81.5" y="44.5">D1</text>
<text x="81.5" y="46.3">D2</text>
<text x="88.2" y="44.5">Q1</text>
<text x="88.2" y="46.3">Q2</text>
<text x="149.9" y="44.5">D0</text>
<text x="149.9" y="46.3">D1</text>
<text x="160.6" y="44.5">VCC</text>
<text x="81.5" y="48.1">D3</text>
<text x="81.5" y="49.8">D4</text>
<text x="81.5" y="51.5">D5</text>
<text x="81.5" y="53.3">D6</text>
<text x="88.2" y="48">Q3</text>
<text x="88.2" y="49.8">Q4</text>
<text x="88.2" y="51.5">Q5</text>
<text x="88.2" y="53.3">Q6</text>
<text x="149.9" y="48">D2</text>
<text x="149.9" y="49.8">D3</text>
<text x="149.9" y="51.5">D4</text>
<text x="160.8" y="51.5">BST</text>
<text x="161.9" y="48">V+</text>
<text x="81.5" y="55.1">D7</text>
<text x="81.5" y="56.8">D8</text>
<text x="88.2" y="55.1">Q7</text>
<text x="88.2" y="56.8">Q8</text>
<text x="149.9" y="56.8">TON</text>
<text x="149.9" y="58.6">ZMODE</text>
<text x="161.6" y="55.1">DH</text>
<text x="162" y="56.8">LX</text>
<text x="81.5" y="62.1">OE</text>
<text x="81.5" y="60.3">LE</text>
<text x="149.9" y="60.3">SUS</text>
<text x="149.9" y="63.8">S0</text>
<text x="149.9" y="65.6">S1</text>
<text x="161.9" y="63.8">DL</text>
<text x="161.9" y="65.6">FB</text>
<text x="149.9" y="69.1">TIME</text>
<text x="160.5" y="69.1">NEG</text>
<text x="160.6" y="67.3">POS</text>
<text x="89.4" y="74.3">1</text>
<text x="89.4" y="77.8">1</text>
<text x="149.9" y="72.6">CC</text>
<text x="149.9" y="76.1">REF</text>
<text x="158.6" y="74.3">VGATE</text>
<text x="160.6" y="77.8">OVP</text>
<text x="149.9" y="79.6">ILIM</text>
<text x="160.4" y="79.6">GND</text>
<text x="179.7" y="90.1">1</text>
<text x="90.3" y="130.4">D1</text>
<text x="97" y="130.4">Q1</text>
<text x="149.9" y="130.4">D0</text>
<text x="149.9" y="126.9">SKP/SDN</text>
<text x="160.6" y="126.9">VDD</text>
<text x="160.6" y="130.4">VCC</text>
<text x="90.3" y="132.2">D2</text>
<text x="90.3" y="133.9">D3</text>
<text x="90.3" y="135.7">D4</text>
<text x="90.3" y="137.4">D5</text>
<text x="97" y="132.2">Q2</text>
<text x="97" y="133.9">Q3</text>
<text x="97" y="135.7">Q4</text>
<text x="97" y="137.4">Q5</text>
<text x="149.9" y="132.2">D1</text>
<text x="149.9" y="133.9">D2</text>
<text x="149.9" y="135.7">D3</text>
<text x="149.9" y="137.4">D4</text>
<text x="160.8" y="137.4">BST</text>
<text x="161.9" y="133.9">V+</text>
<text x="90.3" y="139.2">D6</text>
<text x="90.3" y="140.9">D7</text>
<text x="90.3" y="142.7">D8</text>
<text x="97" y="139.2">Q6</text>
<text x="97" y="140.9">Q7</text>
<text x="97" y="142.7">Q8</text>
<text x="149.9" y="142.7">TON</text>
<text x="161.6" y="140.9">DH</text>
<text x="162" y="142.7">LX</text>
<text x="90.3" y="147.9">OE</text>
<text x="90.3" y="146.2">LE</text>
<text x="149.9" y="144.4">ZMODE</text>
<text x="149.9" y="146.2">SUS</text>
<text x="149.9" y="149.7">S0</text>
<text x="161.9" y="149.7">DL</text>
<text x="149.9" y="151.4">S1</text>
<text x="149.9" y="155">TIME</text>
<text x="160.5" y="155">NEG</text>
<text x="160.6" y="153.2">POS</text>
<text x="161.9" y="151.4">FB</text>
<text x="98.2" y="160.2">1</text>
<text x="149.9" y="158.5">CC</text>
<text x="149.9" y="162">REF</text>
<text x="158.6" y="160.2">VGATE</text>
<text x="98.2" y="163.7">1</text>
<text x="149.9" y="165.5">ILIM</text>
<text x="160.4" y="165.5">GND</text>
<text x="160.6" y="163.7">OVP</text>
<text x="179.7" y="176">1</text>
</g>
<g font-size="1.6" fill="#f00">
<text x="189.3" y="47.2">8</text>
<text x="193.4" y="47">7</text>
<text x="185.1" y="51.7">2</text>
<text x="186.9" y="58.7">6</text>
<text x="192.1" y="58.7">5</text>
<text x="192.1" y="55.2">1</text>
<text x="183.4" y="62.3">4</text>
<text x="190.4" y="65.7">3</text>
<text x="185.1" y="137.6">2</text>
<text x="189.3" y="133.1">8</text>
<text x="193.4" y="132.9">7</text>
<text x="192.1" y="141.1">1</text>
<text x="183.4" y="148.1">4</text>
<text x="186.9" y="144.6">6</text>
<text x="192.1" y="144.6">5</text>
<text x="190.4" y="151.6">3</text>
</g>
<g font-size="1.3">
<text x="30.4" y="1.3">5</text>
<text x="87.6" y="1.3">4</text>
<text x="144.9" y="1.3">3</text>
<text x="202.1" y="1.3">2</text>
<text x="259.4" y="1.3">1</text>
<text x=".5" y="28">D</text>
<text x="288.4" y="28">D</text>
<text x=".5" y="78.4">C</text>
<text x="288.4" y="78.4">C</text>
<text x=".5" y="128.7">B</text>
<text x="288.4" y="128.7">B</text>
<text x=".5" y="179.1">A</text>
<text x="288.4" y="179.1">A</text>
<text x="30.4" y="204.4">5</text>
<text x="87.6" y="204.4">4</text>
<text x="144.9" y="204.4">3</text>
<text x="202.1" y="204.4">2</text>
<text x="259.4" y="204.4">1</text>
</g>
</svg>
